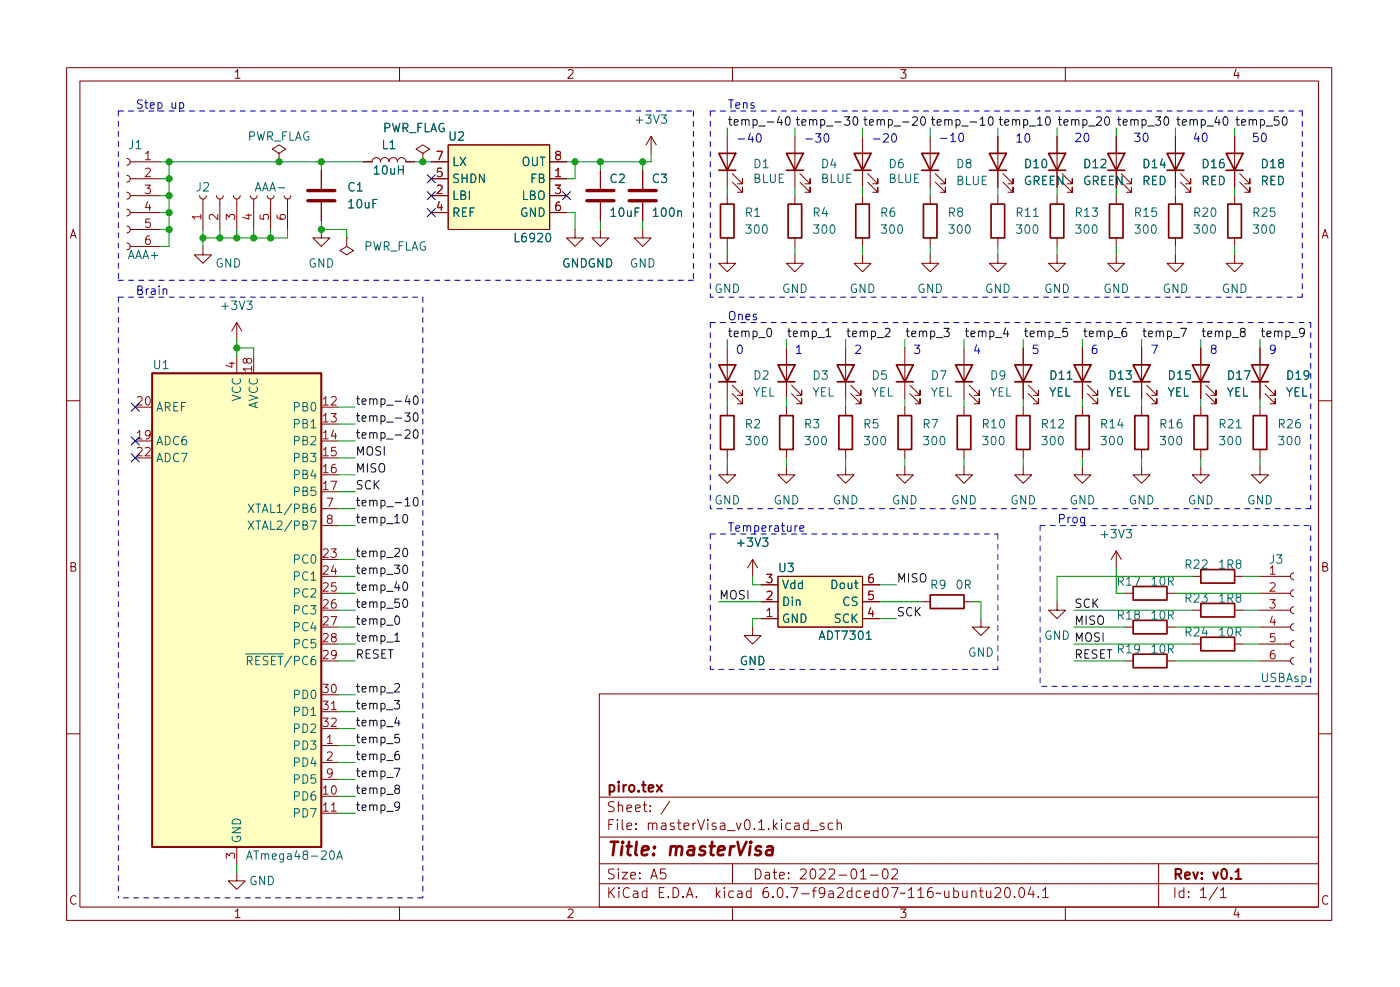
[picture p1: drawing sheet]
<svg xmlns="http://www.w3.org/2000/svg" width="210mm" height="148mm" viewBox="0 0 210 148" stroke-linecap="round" stroke-linejoin="round" font-family="sans-serif">
<g fill="none" stroke="#840000" stroke-width=".15">
<path d="M10 10.2h190v128h-190zM12 12.2h186v124h-186zM60 10.2v2M110 10.2v2M160 10.2v2M19.1 36.5a.51 .51 0 0 1 .5 .5 .51 .51 0 0 1-.5 .5M19.1 33.9a.51 .51 0 0 1 .5 .6 .51 .51 0 0 1-.5 .5M19.1 31.4a.51 .51 0 0 1 .5 .5 .51 .51 0 0 1-.5 .5M19.1 28.9a.51 .51 0 0 1 .5 .5 .51 .51 0 0 1-.5 .5M19.1 26.3a.51 .51 0 0 1 .5 .5 .51 .51 0 0 1-.5 .5M19.1 23.8a.51 .51 0 0 1 .5 .5 .51 .51 0 0 1-.5 .5M19.6 26.8h4.5"/>
<path d="M19.6 29.4h4.5M19.6 31.9h4.5M19.6 24.3h4.5M19.6 37h4.5M19.6 34.5h4.5M30 29.4a.51 .51 0 0 0 .5 .5 .51 .51 0 0 0 .5-.5M30.5 37v1.3h1.2l-1.2 1.2-1.3-1.2h1.3M30.5 29.9v4.6M32.5 29.4a.51 .51 0 0 0 .5 .5 .51 .51 0 0 0 .5-.5M33 29.9v4.6M35.1 29.4a.51 .51 0 0 0 .5 .5 .51 .51 0 0 0 .5-.5M35.6 29.9v4.6"/>
<path d="M37.6 29.4a.51 .51 0 0 0 .5 .5 .51 .51 0 0 0 .5-.5M38.1 29.9v4.6M40.1 29.4a.51 .51 0 0 0 .5 .5 .51 .51 0 0 0 .5-.5M40.6 29.9v4.6M41.9 23l1-.6-1-.6-1 .6 1 .6v1.3M41.9 24.3h.1M42.7 29.4a.51 .51 0 0 0 .5 .5 .51 .51 0 0 0 .5-.5M43.2 29.9v4.6M48.3 34.5v1.2h1.2l-1.2 1.3-1.3-1.3h1.3M48.3 25.6v2.8M48.3 30.4v2.8M52.1 35.7v1.3l1 .6-1 .7-1-.7 1-.6"/>
<path d="M52.1 35.7h.1M54.6 24.3h1.3a.64 .64 0 0 1 .6-.6 .64 .64 0 0 1 .6 .6 .64 .64 0 0 1 .7-.6 .64 .64 0 0 1 .6 .6 .64 .64 0 0 1 .7-.6 .64 .64 0 0 1 .6 .6 .64 .64 0 0 1 .6-.6 .64 .64 0 0 1 .7 .6h1.2M63.5 23l1-.6-1-.6-1 .6 1 .6v1.3M63.5 24.3h.1M64.8 26.8h2.5M64.8 29.4h2.5M64.8 31.9h2.5M64.8 24.3h2.5M67.3 21.8h15.2v12.7h-15.2zM82.5 26.8h2.6M82.5 29.4h2.6M82.5 31.9h2.6"/>
<path d="M82.5 24.3h2.6M86.4 34.5v1.2h1.2l-1.2 1.3-1.3-1.3h1.3M90.2 34.5v1.2h1.2l-1.2 1.3-1.3-1.3h1.3M90.2 25.6v2.8M90.2 30.4v2.8M96.5 34.5v1.2h1.3l-1.3 1.3-1.3-1.3h1.3M96.5 25.6v2.8M96.5 30.4v2.8M97.8 20.5l-.8 1.3M97.8 20.5v2.5M97.8 20.5l.8 1.3M109.2 38.3v1.2h1.3l-1.3 1.3-1.3-1.3h1.3"/>
<path d="M109.2 20.5v7.6M109.2 29.4v1.2M109.2 35.7v1.3M110 27.3l1.5 1.6v-.8v.8h-.8M110 26.1l1.5 1.5v-.8v.8h-.8M119.4 38.3v1.2h1.2l-1.2 1.3-1.3-1.3h1.3M119.4 20.5v7.6M119.4 29.4v1.2M119.4 35.7v1.3M120.1 27.3l1.6 1.6v-.8v.8h-.8M120.1 26.1l1.6 1.5v-.8v.8h-.8M129.5 38.3v1.2h1.3l-1.3 1.3-1.2-1.3h1.2"/>
<path d="M129.5 20.5v7.6M129.5 29.4v1.2M129.5 35.7v1.3M130.3 27.3l1.5 1.6v-.8v.8h-.7M130.3 26.1l1.5 1.5v-.8v.8h-.7M139.7 38.3v1.2h1.3l-1.3 1.3-1.3-1.3h1.3M139.7 20.5v7.6M139.7 29.4v1.2M139.7 35.7v1.3M140.5 27.3l1.5 1.6v-.8v.8h-.8M140.5 26.1l1.5 1.5v-.8v.8h-.8M149.9 38.3v1.2h1.2l-1.2 1.3-1.3-1.3h1.3"/>
<path d="M149.9 20.5v7.6M149.9 29.4v1.2M149.9 35.7v1.3M150.6 27.3l1.5 1.6v-.8v.8h-.7M150.6 26.1l1.5 1.5v-.8v.8h-.7M158.7 38.3v1.2h1.3l-1.3 1.3-1.2-1.3h1.2M158.7 20.5v7.6M158.7 29.4v1.2M158.7 35.7v1.3M159.5 27.3l1.5 1.6v-.8v.8h-.7M159.5 26.1l1.5 1.5v-.8v.8h-.7M167.6 38.3v1.2h1.3l-1.3 1.3-1.2-1.3h1.2"/>
<path d="M167.6 20.5v7.6M167.6 29.4v1.2M167.6 35.7v1.3M168.4 27.3l1.5 1.6v-.8v.8h-.7M168.4 26.1l1.5 1.5v-.8v.8h-.7M176.5 38.3v1.2h1.3l-1.3 1.3-1.2-1.3h1.2M176.5 20.5v7.6M176.5 29.4v1.2M176.5 35.7v1.3M177.3 27.3l1.5 1.6v-.8v.8h-.7M177.3 26.1l1.5 1.5v-.8v.8h-.7M185.4 38.3v1.2h1.3l-1.3 1.3-1.3-1.3h1.3"/>
<path d="M185.4 20.5v7.6M185.4 29.4v1.2M185.4 35.7v1.3M186.2 27.3l1.5 1.6v-.8v.8h-.8M186.2 26.1l1.5 1.5v-.8v.8h-.8M35.6 48.4v2.6M35.6 53.5v2.5M35.6 48.4l-.8 1.3M35.6 48.4l.7 1.3M109.2 52.2v7.7M110 59.1l1.5 1.5v-.7v.7h-.8M110 57.8l1.5 1.5v-.7v.7h-.8"/>
<path d="M118.1 52.2v7.7M118.9 59.1l1.5 1.5v-.7v.7h-.8M118.9 57.8l1.5 1.5v-.7v.7h-.8M127 52.2v7.7M127.8 59.1l1.5 1.5v-.7v.7h-.8M127.8 57.8l1.5 1.5v-.7v.7h-.8M135.9 52.2v7.7M136.7 59.1l1.5 1.5v-.7v.7h-.8M136.7 57.8l1.5 1.5v-.7v.7h-.8M144.8 52.2v7.7M145.5 59.1l1.6 1.5v-.7v.7h-.8M145.5 57.8l1.6 1.5v-.7v.7h-.8"/>
<path d="M153.7 52.2v7.7M154.4 59.1l1.6 1.5v-.7v.7h-.8M154.4 57.8l1.6 1.5v-.7v.7h-.8M162.6 52.2v7.7M163.3 59.1l1.5 1.5v-.7v.7h-.7M163.3 57.8l1.5 1.5v-.7v.7h-.7M171.4 52.2v7.7M172.2 59.1l1.5 1.5v-.7v.7h-.7M172.2 57.8l1.5 1.5v-.7v.7h-.7M180.3 52.2v7.7M181.1 59.1l1.5 1.5v-.7v.7h-.7M181.1 57.8l1.5 1.5v-.7v.7h-.7"/>
<path d="M189.2 52.2v7.7M190 59.1l1.5 1.5v-.7v.7h-.7M190 57.8l1.5 1.5v-.7v.7h-.7M10 60.2h2M48.3 76.4h2.5M48.3 78.9h2.5M109.2 70v1.3h1.3l-1.3 1.3-1.3-1.3h1.3M109.2 61.1v1.3M109.2 67.5v1.2M118.1 70v1.3h1.3l-1.3 1.3-1.3-1.3h1.3M118.1 61.1v1.3M118.1 67.5v1.2"/>
<path d="M127 70v1.3h1.3l-1.3 1.3-1.3-1.3h1.3M127 61.1v1.3M127 67.5v1.2M135.9 70v1.3h1.3l-1.3 1.3-1.3-1.3h1.3M135.9 61.1v1.3M135.9 67.5v1.2M144.8 70v1.3h1.2l-1.2 1.3-1.3-1.3h1.3M144.8 61.1v1.3M144.8 67.5v1.2M153.7 70v1.3h1.2l-1.2 1.3-1.3-1.3h1.3M153.7 61.1v1.3M153.7 67.5v1.2"/>
<path d="M162.6 70v1.3h1.2l-1.2 1.3-1.3-1.3h1.3M162.6 61.1v1.3M162.6 67.5v1.2M171.4 70v1.3h1.3l-1.3 1.3-1.2-1.3h1.2M171.4 61.1v1.3M171.4 67.5v1.2M180.3 70v1.3h1.3l-1.3 1.3-1.2-1.3h1.2M180.3 61.1v1.3M180.3 67.5v1.2M189.2 70v1.3h1.3l-1.3 1.3-1.2-1.3h1.2M189.2 61.1v1.3M189.2 67.5v1.2"/>
<path d="M198 60.2h2M113 94.1v1.3h1.3l-1.3 1.3-1.2-1.3h1.2M113 84l-.7 1.3M113 84v2.5M113 84l.8 1.3M114.3 92.9h2.5M114.3 90.3h2.5M114.3 87.8h2.5M116.8 86.5h12.7v7.6h-12.7zM129.5 92.9h2.6M129.5 90.3h2.6M129.5 87.8h2.6"/>
<path d="M138.4 90.3h1.3M144.8 90.3h1.2M147.3 92.9v1.2h1.3l-1.3 1.3-1.3-1.3h1.3M158.7 90.3v1.3h1.3l-1.3 1.3-1.2-1.3h1.2M167.6 82.7v2.6M167.6 82.7l-.7 1.3M167.6 82.7l.8 1.3M168.9 99.2h1.3M168.9 94.1h1.3M168.9 89.1h1.3M175.3 99.2h1.2M175.3 94.1h1.2"/>
<path d="M175.3 89.1h1.2M179.1 96.7h1.2M179.1 86.5h1.2M179.1 91.6h1.2M185.4 96.7h1.3M185.4 86.5h1.3M185.4 91.6h1.3M189.2 96.7h4.6M189.2 86.5h4.6M189.2 99.2h4.6M189.2 94.1h4.6M189.2 91.6h4.6"/>
<path d="M189.2 89.1h4.6M194.3 98.7a.51 .51 0 0 0-.5 .5 .51 .51 0 0 0 .5 .5M194.3 96.2a.51 .51 0 0 0-.5 .5 .51 .51 0 0 0 .5 .5M194.3 93.6a.51 .51 0 0 0-.5 .5 .51 .51 0 0 0 .5 .5M194.3 91.1a.51 .51 0 0 0-.5 .5 .51 .51 0 0 0 .5 .5M194.3 88.6a.51 .51 0 0 0-.5 .5 .51 .51 0 0 0 .5 .5M194.3 86a.51 .51 0 0 0-.5 .5 .51 .51 0 0 0 .5 .5M10 110.2h2M48.3 111.9h2.5M48.3 114.5h2.5M48.3 106.8h2.5M48.3 117h2.5"/>
<path d="M90 104.2h108v32h-108zM90 119.7h108M198 110.2h2M35.6 131v1.2h1.2l-1.2 1.3-1.3-1.3h1.3M35.6 127.2v2.5M48.3 122.1h2.5M60 136.2v2M90 132.7h108M90 129.7h108M90 125.7h108M99.9 130.4h-.7v.8l.2-.2 .5 .1 .1 .2-.1 .5-.2 .1h-.3l-.2-.1M100.6 120.3l-1.3 1.9"/>
<path d="M110 136.2v2M110 129.7v3M121.7 124.7h1.2M123.7 123.6l-.3-.1-.2 .3v.2l.5 .1v.4h-.5M125.1 123.6l-.4-.1-.3 .3v.5l.1 .2h.6M125.7 123.7a.37 .37 0 0 1 .7 .1v.7M125.7 123v1.5M129.2 131.9h.9M130.7 131.4h1.2M132.7 130.5l.3-.1a.94 .94 0 0 1 0 1.5h-.1a1 1 0 0 1-.2-1.4zM133.9 130.6l.3-.2 .5 .1a.41 .41 0 0 1 0 .6l-.8 .8h.9M145.9 133.9a.37 .37 0 0 1 .7 .1v.7"/>
<path d="M145.9 133.7v1M147.1 133.7h.6M147.3 133.2v1.3l.1 .2h.3M148.2 133.7v1a.41 .41 0 0 0 .6-.1M148.8 133.7v1M149.4 133.4l.3-.2 .5 .1a.41 .41 0 0 1 0 .6l-.8 .8h.9M151.1 133.3l.3-.1a.94 .94 0 0 1 0 1.5h-.2a1 1 0 0 1-.1-1.4zM152.4 134.6v.1M153.2 133.3l.3-.1a.94 .94 0 0 1 0 1.5h-.1a1 1 0 0 1-.2-1.4zM154.8 133.2l-.4 1h1M155.2 133.7v1M155.9 134.6v.1"/>
<path d="M156.6 133.7l.4-.5v1.5M156.6 134.7h.8M160 136.2v2M174 129.7v6.5M182.9 133.2l-1.3 1.9M183.3 133.7l.4-.5v1.5M183.3 134.7h.9"/>
</g>
<path d="M98.6 117.8l.8 1M99.4 117.8l-.8 1M185.6 130.9l.4-.5v1.5M185.6 131.9h.8" fill="none" stroke="#840000" stroke-width=".3"/>
<path d="M115.2 127.1l.2-.1 .6 .1 .1 .2-.2 1.1M116.1 127.5l-.7 .1a.4 .4 0 0 0-.4 .4 .4 .4 0 0 0 .3 .4l.7-.1" fill="none" stroke="#840000" stroke-width=".4"/>
<g fill="none" stroke="#840000" stroke-width=".25">
<path d="M107.9 23h2.6l-1.3 2.6zM107.9 25.6h2.6M108.2 30.6h2v5.1h-2zM118.1 23h2.5l-1.2 2.6zM118.1 25.6h2.5M118.4 30.6h2v5.1h-2zM128.3 23h2.5l-1.3 2.6zM128.3 25.6h2.5M128.5 30.6h2.1v5.1h-2.1zM138.4 23h2.6l-1.3 2.6zM138.4 25.6h2.6M138.7 30.6h2v5.1h-2z"/>
<path d="M148.6 23h2.5l-1.2 2.6zM148.6 25.6h2.5M148.8 30.6h2.1v5.1h-2.1zM157.5 23h2.5l-1.3 2.6zM157.5 25.6h2.5M157.7 30.6h2.1v5.1h-2.1zM166.4 23h2.5l-1.3 2.6zM166.4 25.6h2.5M166.6 30.6h2.1v5.1h-2.1zM175.3 23h2.5l-1.3 2.6zM175.3 25.6h2.5M175.5 30.6h2v5.1h-2z"/>
<path d="M184.1 23h2.6l-1.3 2.6zM184.1 25.6h2.6M184.4 30.6h2v5.1h-2zM22.9 56h25.4v71.2h-25.4zM107.9 54.8h2.6l-1.3 2.5zM107.9 57.3h2.6M116.8 54.8h2.6l-1.3 2.5zM116.8 57.3h2.6M125.7 54.8h2.6l-1.3 2.5zM125.7 57.3h2.6M134.6 54.8h2.6l-1.3 2.5zM134.6 57.3h2.6"/>
<path d="M143.5 54.8h2.5l-1.2 2.5zM143.5 57.3h2.5M152.4 54.8h2.5l-1.2 2.5zM152.4 57.3h2.5M161.3 54.8h2.5l-1.2 2.5zM161.3 57.3h2.5M170.2 54.8h2.5l-1.3 2.5zM170.2 57.3h2.5M179.1 54.8h2.5l-1.3 2.5zM179.1 57.3h2.5M188 54.8h2.5l-1.3 2.5zM188 57.3h2.5"/>
<path d="M108.2 62.4h2v5.1h-2zM117.1 62.4h2v5.1h-2zM126 62.4h2v5.1h-2zM134.9 62.4h2v5.1h-2zM143.8 62.4h2v5.1h-2zM152.7 62.4h2v5.1h-2zM161.5 62.4h2.1v5.1h-2.1zM170.4 62.4h2.1v5.1h-2.1zM179.3 62.4h2.1v5.1h-2.1zM188.2 62.4h2v5.1h-2zM139.7 89.3h5.1v2h-5.1zM170.2 98.2h5.1v2h-5.1z"/>
<path d="M170.2 88h5.1v2.1h-5.1zM170.2 93.1h5.1v2.1h-5.1zM180.3 95.7h5.1v2h-5.1zM180.3 85.5h5.1v2h-5.1zM180.3 90.6h5.1v2h-5.1z"/>
</g>
<g fill="#ffffc2" stroke="#ffffc2" stroke-width=".15">
<path d="M116.8 86.5h12.7v7.6h-12.7z"/>
<path d="M67.3 21.8h15.2v12.7h-15.2z"/>
<path d="M22.9 56h25.4v71.2h-25.4z"/>
</g>
<path d="M46.2 30.1h4.1M46.2 28.6h4.1M88.1 30.1h4.1M88.1 28.6h4.1M94.5 30.1h4.1M94.5 28.6h4.1" fill="none" stroke="#840000" stroke-width=".51"/>
<path d="M37.3 75.7l.8 1.2M37.3 78.2l.8 1.3M38.1 75.7l-.8 1.2M38.1 78.2l-.8 1.3M37 129l.5-1.3 .4 1.3M37.2 128.6h.6M50.6 129l.4-1.3 .4 1.3M50.7 128.6h.6" fill="none" stroke="#006464" stroke-width=".15"/>
<g fill="none" stroke="#0f0f0f" stroke-width=".15">
<path d="M117 17.5l-.3 .9h.8M117.3 18v.8M118.1 17.6l.1-.1a.68 .68 0 0 1 .5 .7 .68 .68 0 0 1-.5 .6 .84 .84 0 0 1-.1-1.2zM126.8 17.5h.8l-.4 .5 .4 .1v.6l-.2 .1h-.4l-.2-.1M128.2 17.7l.2-.2a.68 .68 0 0 1 .4 .7 .68 .68 0 0 1-.4 .6l-.2-.1-.1-.4zM137.1 17.7l.4-.2 .2 .2 .1 .2-.8 .9h.8M138.4 17.7l.2-.2a.68 .68 0 0 1 .4 .7 .68 .68 0 0 1-.4 .6l-.2-.1-.1-.4zM147.2 18.8h.7M148.5 17.7l.2-.2a.68 .68 0 0 1 .5 .7 .68 .68 0 0 1-.5 .6l-.2-.1-.1-.4zM157.2 17.6l.1-.1a.69 .69 0 0 1 .5 .6 .69 .69 0 0 1-.2 .6l-.2 .1a.69 .69 0 0 1-.5-.5 .69 .69 0 0 1 .3-.7zM166 17.7l.2-.2a.69 .69 0 0 1 .5 .6 .69 .69 0 0 1-.3 .6l-.1 .1a.69 .69 0 0 1-.3-1.1zM174.9 17.7l.2-.2a.69 .69 0 0 1 .5 .6 .69 .69 0 0 1-.3 .6l-.1 .1a.69 .69 0 0 1-.3-1.1z"/>
<path d="M183.8 17.7l.2-.2a.69 .69 0 0 1 .5 .6 .69 .69 0 0 1-.3 .6l-.1 .1a.69 .69 0 0 1-.3-1.1zM192.7 17.7l.2-.2a.69 .69 0 0 1 .5 .6 .69 .69 0 0 1-.3 .6l-.1 .1a.69 .69 0 0 1-.3-1.1zM61.2 59.4l-.3 .9h.7M61.5 59.9v.8M62.2 59.5l.2-.1a.68 .68 0 0 1 .4 .7 .68 .68 0 0 1-.4 .6 .84 .84 0 0 1-.2-1.2zM115.3 49.3h.2a.69 .69 0 0 1 .5 .5 .69 .69 0 0 1-.3 .7l-.1 .1a.69 .69 0 0 1-.5-.6 .69 .69 0 0 1 .2-.7zM124.1 49.6l.3-.3v1.3M124.1 50.6h.7M132.9 49.4l.5-.1 .2 .1 .1 .2-.8 1h.8M141.8 49.3h.8l-.5 .5 .4 .1v.5l-.2 .2h-.3l-.2-.2M151 49.2l-.3 .9h.8M151.3 49.7v.9"/>
<path d="M160.3 49.3h-.6l-.1 .6 .2-.1h.4l.1 .2v.4l-.2 .2-.5-.2M169.1 49.3a.5 .5 0 0 0-.6 .5v.5l.1 .2 .4 .1 .2-.2v-.4l-.1-.2h-.4l-.2 .2M177.3 49.3h.9l-.6 1.3M186.5 49.8l-.2-.2v-.2l.2-.1h.4l.1 .2-.1 .2-.5 .2-.1 .2v.2l.2 .3h.3l.2-.3v-.2l-.2-.3M195.9 49.8l-.2 .3h-.3l-.2-.3 .1-.5h.4l.1 .1a.84 .84 0 0 1-.3 1.2h-.2M60.7 77.3l.1-.1a.69 .69 0 0 1 .5 .6 .69 .69 0 0 1-.3 .6l-.1 .1a.69 .69 0 0 1-.5-.5 .69 .69 0 0 1 .3-.7zM60.8 62h.8l-.4 .5 .3 .1v.5l-.2 .2h-.3l-.2-.2M60.9 64.6l.4-.1 .2 .1 .1 .3-.8 .9h.8M60.9 76h.7M62.2 74.7h.2a.68 .68 0 0 1 .4 .6 .68 .68 0 0 1-.4 .7 .84 .84 0 0 1-.2-1.3zM62.2 64.6l.2-.1a.68 .68 0 0 1 .4 .7 .68 .68 0 0 1-.4 .6 .84 .84 0 0 1-.2-1.2zM62.2 62h.2a.68 .68 0 0 1 .4 .6 .68 .68 0 0 1-.4 .7 .84 .84 0 0 1-.2-1.3z"/>
<path d="M59.3 95.4l.3-.4v1.3M59.3 96.3h.7M59.4 92.6l.2-.1a.69 .69 0 0 1 .5 .5 .69 .69 0 0 1-.3 .7h-.1a.69 .69 0 0 1-.3-1.1zM60.7 87.4h.1a.69 .69 0 0 1 .5 .5 .69 .69 0 0 1-.3 .7l-.1 .1a.69 .69 0 0 1-.5-.6 .69 .69 0 0 1 .3-.7zM60.7 82.4l.1-.1a.69 .69 0 0 1 .5 .5 .69 .69 0 0 1-.3 .7l-.1 .1a.69 .69 0 0 1-.5-.6 .69 .69 0 0 1 .3-.6zM60.7 84.9l.1-.1a.69 .69 0 0 1 .5 .6 .69 .69 0 0 1-.3 .7h-.1a.69 .69 0 0 1-.5-.5 .69 .69 0 0 1 .3-.7zM60.7 90l.1-.1a.69 .69 0 0 1 .5 .6 .69 .69 0 0 1-.3 .6l-.1 .1a.69 .69 0 0 1-.5-.5 .69 .69 0 0 1 .3-.7zM59.2 105.2h.8l-.4 .4 .3 .2v.5l-.1 .1h-.4l-.2-.1M59.2 115.3h.9l-.6 1.3M59.3 102.7l.5-.1 .1 .1 .1 .3-.8 .9h.8M59.5 118.4l-.2-.2v-.2l.2-.1h.4l.1 .2-.1 .2-.5 .2-.1 .1v.3l.2 .2h.3l.2-.2-.1-.4-.1-.1M59.6 107.6l-.3 .9h.8"/>
<path d="M59.9 112.8a.5 .5 0 0 0-.6 .5v.5l.1 .2 .4 .1 .1-.2 .1-.4-.1-.2h-.4l-.2 .2M59.9 108.1v.9M59.9 110.2h-.6v.6l.2-.1 .4 .1 .1 .2-.1 .4-.1 .1-.5-.1M60 120.9l-.2 .3h-.3l-.2-.3 .1-.4 .4-.1 .1 .1a.84 .84 0 0 1-.3 1.2h-.2"/>
</g>
<path d="M27 15.5l.4-.1 .2 .3v.3l-.1 .2h-.5M27 15.4v1.3M113.8 20.1h.1a.68 .68 0 0 1 .4 .6 .68 .68 0 0 1-.4 .6 .84 .84 0 0 1-.1-1.2zM123.9 20.1h.2a.68 .68 0 0 1 .4 .6 .68 .68 0 0 1-.4 .6 .84 .84 0 0 1-.2-1.2zM134.1 20.1h.1a.68 .68 0 0 1 .5 .6 .68 .68 0 0 1-.5 .6 .84 .84 0 0 1-.1-1.2zM144.2 20.1l.1-.1a.69 .69 0 0 1 .5 .5 .69 .69 0 0 1-.3 .7l-.1 .1a.69 .69 0 0 1-.5-.6 .69 .69 0 0 1 .3-.6zM24.5 43.5l.2-.1h.3l.1 .8M120.1 79.3l.6-.1v-.2l-.4-.1-.2 .2 .1 .6h.5" fill="none" stroke="#0000c2" stroke-width=".15"/>
<g fill="none" stroke="#0000c2" stroke-width=".15" stroke-dasharray=".8 .8">
<path d="M17.8 16.7h15.2M17.8 16.7v25.4M33 16.7h71.1M104.1 16.7v25.4M106.7 16.7v27.9M106.7 16.7h88.9M195.6 16.7v27.9M17.8 44.6h45.7M17.8 42.1h15.2M17.8 44.6v90.2M63.5 44.6v90.2M104.1 42.1h-71.1"/>
<path d="M106.7 48.4v28M106.7 48.4h90.1M195.6 44.6h-88.9M196.8 48.4v28M156.2 78.9h40.6M156.2 78.9v24.1M196.8 78.9v24.1M196.8 76.4h-90.1M106.7 80.2h43.2M106.7 80.2v20.3M149.9 80.2v20.3M149.9 100.5h-43.2"/>
<path d="M196.8 103h-40.6M63.5 134.8h-45.7"/>
</g>
<g fill="none" stroke="#009600" stroke-width=".15">
<path d="M109.2 19.2v1.3M119.4 19.2v1.3M129.5 19.2v1.3M139.7 19.2v1.3M149.9 19.2v1.3M158.7 19.2v1.3M167.6 19.2v1.3M176.5 19.2v1.3M185.4 19.2v1.3M24.1 24.3h30.5M24.1 31.9h1.3M24.1 26.8h1.3"/>
<path d="M24.1 34.5h1.3M24.1 29.4h1.3M25.4 24.3v12.7h-1.3M30.5 34.5v2.5M33 34.5v1.2M35.6 34.5v1.2M38.1 34.5v1.2M40.6 34.5v1.2M43.2 34.5v1.2h-12.7M48.3 33.2v1.3h3.8v1.2M48.3 24.3v1.3M62.2 24.3h2.6"/>
<path d="M85.1 31.9h1.3v2.6M86.4 24.3v2.5h-1.3M90.2 24.3v1.3M90.2 33.2v1.3M96.5 24.3v1.3M96.5 33.2v1.3M97.8 23v1.3h-12.7M109.2 28.1v1.3M109.2 37v1.3M119.4 28.1v1.3M119.4 37v1.3M129.5 28.1v1.3"/>
<path d="M129.5 37v1.3M139.7 28.1v1.3M139.7 37v1.3M149.9 28.1v1.3M149.9 37v1.3M158.7 28.1v1.3M158.7 37v1.3M167.6 28.1v1.3M167.6 37v1.3M176.5 28.1v1.3M176.5 37v1.3M185.4 28.1v1.3"/>
<path d="M185.4 37v1.3M35.6 51v2.5M35.6 52.2h2.5v1.3M109.2 51v1.2M109.2 59.9v1.2M118.1 51v1.2M118.1 59.9v1.2M127 51v1.2M127 59.9v1.2M135.9 51v1.2M135.9 59.9v1.2M144.8 51v1.2"/>
<path d="M144.8 59.9v1.2M153.7 51v1.2M153.7 59.9v1.2M162.6 51v1.2M162.6 59.9v1.2M171.4 51v1.2M171.4 59.9v1.2M180.3 51v1.2M180.3 59.9v1.2M189.2 51v1.2M189.2 59.9v1.2M50.8 61.1h2.5"/>
<path d="M50.8 68.7h2.5M50.8 63.7h2.5M50.8 66.2h2.5M50.8 71.3h2.5M50.8 73.8h2.5M50.8 78.9h2.5M50.8 76.4h2.5M109.2 68.7v1.3M118.1 68.7v1.3M127 68.7v1.3M135.9 68.7v1.3M144.8 68.7v1.3"/>
<path d="M153.7 68.7v1.3M162.6 68.7v1.3M171.4 68.7v1.3M180.3 68.7v1.3M189.2 68.7v1.3M50.8 99.2h2.5M50.8 94.1h2.5M50.8 96.7h2.5M50.8 91.6h2.5M50.8 89.1h2.5M50.8 84h2.5M50.8 86.5h2.5"/>
<path d="M107.9 90.3h6.4M113 86.5v1.3h1.3M114.3 92.9h-1.3v1.2M132.1 90.3h6.3M132.1 92.9h2.5M132.1 87.8h2.5M146 90.3h1.3v2.6M161.3 99.2h7.6M161.3 94.1h7.6M161.3 96.7h17.8M161.3 91.6h17.8M167.6 85.3v3.8h1.3"/>
<path d="M176.5 99.2h12.7M176.5 94.1h12.7M176.5 89.1h12.7M179.1 86.5h-20.4v3.8M186.7 96.7h2.5M186.7 91.6h2.5M186.7 86.5h2.5M50.8 104.3h2.5M50.8 111.9h2.5M50.8 106.8h2.5M50.8 109.4h2.5M50.8 114.5h2.5"/>
<path d="M50.8 119.5h2.5M50.8 117h2.5M35.6 129.7v1.3M50.8 122.1h2.5"/>
</g>
<g fill="none" stroke="#000084" stroke-width=".15">
<path d="M64.2 31.3l1.2 1.2M64.2 26.2l1.2 1.2M64.2 28.8l1.2 1.2M65.4 31.3l-1.2 1.2M65.4 26.2l-1.2 1.2M65.4 28.8l-1.2 1.2M84.5 28.8l1.2 1.2M85.7 28.8l-1.2 1.2M19.7 65.6l1.2 1.2M19.7 60.5l1.2 1.2M19.7 68.1l1.2 1.3M20.9 65.6l-1.2 1.2"/>
<path d="M20.9 60.5l-1.2 1.2M20.9 68.1l-1.2 1.3"/>
</g>
<g fill="#009600" stroke="#009600" stroke-width=".15">
<circle cx="96.5" cy="24.3" r=".46"/>
<circle cx="86.4" cy="24.3" r=".46"/>
<circle cx="90.2" cy="24.3" r=".46"/>
<circle cx="48.3" cy="24.3" r=".46"/>
<circle cx="63.5" cy="24.3" r=".46"/>
<circle cx="48.3" cy="34.5" r=".46"/>
<circle cx="41.9" cy="24.3" r=".46"/>
<circle cx="35.6" cy="35.7" r=".46"/>
<circle cx="40.6" cy="35.7" r=".46"/>
<circle cx="38.1" cy="35.7" r=".46"/>
<circle cx="35.6" cy="52.2" r=".46"/>
<circle cx="33" cy="35.7" r=".46"/>
<circle cx="25.4" cy="26.8" r=".46"/>
<circle cx="25.4" cy="24.3" r=".46"/>
<circle cx="25.4" cy="29.4" r=".46"/>
<circle cx="25.4" cy="34.5" r=".46"/>
<circle cx="25.4" cy="31.9" r=".46"/>
<circle cx="30.5" cy="35.7" r=".46"/>
</g>
<text font-size="2.8" fill="#840000" x="91" y="128.5">Title: masterVisa</text>
<g font-size="2.1" fill="#840000">
<text x="91" y="118.9">piro.tex</text>
<text x="91" y="124.6">File: masterVisa_v0.1.kicad_sch</text>
<text x="91" y="121.9">Sheet: /</text>
<text x="91" y="134.8">KiCad E.D.A. kicad 6.0.7-f9a2dced07~116~ubuntu20.04.1</text>
<text x="91" y="132">Size: A5</text>
<text x="113" y="132">Date: 2022-01-02</text>
<text x="176" y="132">Rev: v0.1</text>
<text x="176" y="134.8">Id: 1/1</text>
</g>
<g font-size="1.8" fill="#840000">
<text x="35" y="11.8">1</text>
<text x="85" y="11.8">2</text>
<text x="135" y="11.8">3</text>
<text x="185" y="11.8">4</text>
<text x="10.3" y="35.8">A</text>
<text x="198.4" y="35.8">A</text>
<text x="10.3" y="85.8">B</text>
<text x="198.4" y="85.8">B</text>
<text x="10.3" y="135.8">C</text>
<text x="35" y="137.8">1</text>
<text x="85" y="137.8">2</text>
<text x="135" y="137.8">3</text>
<text x="185" y="137.8">4</text>
<text x="198.4" y="135.8">C</text>
</g>
<g font-size="1.8" fill="#0000c2">
<text x="20.3" y="16.3">Step up</text>
<text x="109.2" y="16.3">Tens</text>
<text x="110.5" y="21.4">-40</text>
<text x="120.6" y="21.4">-30</text>
<text x="130.8" y="21.4">-20</text>
<text x="140.9" y="21.3">-10</text>
<text x="152.4" y="21.4">10</text>
<text x="161.3" y="21.3">20</text>
<text x="170.2" y="21.3">30</text>
<text x="179" y="21.3">40</text>
<text x="187.9" y="21.3">50</text>
<text x="20.3" y="44.3">Brain</text>
<text x="109.2" y="48.1">Ones</text>
<text x="110.4" y="53.1">0</text>
<text x="119.3" y="53.1">1</text>
<text x="128.2" y="53.1">2</text>
<text x="137.1" y="53.1">3</text>
<text x="146" y="53.2">4</text>
<text x="154.8" y="53.1">5</text>
<text x="163.7" y="53.1">6</text>
<text x="172.7" y="53.1">7</text>
<text x="181.6" y="53.1">8</text>
<text x="190.5" y="53.1">9</text>
<text x="109.2" y="79.8">Temperature</text>
<text x="158.7" y="78.6">Prog</text>
</g>
<g font-size="1.8" fill="#006464">
<text x="19.3" y="22.4">J1</text>
<text x="36.9" y="21.1">PWR_FLAG</text>
<text x="57.3" y="19.8">PWR_FLAG</text>
<text x="57.4" y="22.4">L1</text>
<text x="67.4" y="21.1">U2</text>
<text x="95.7" y="18.6">+3V3</text>
<text x="29.5" y="28.7">J2</text>
<text x="38.4" y="28.7">AAA-</text>
<text x="52.3" y="28.7">C1</text>
<text x="56.3" y="26.2">10uH</text>
<text x="67.8" y="27.5">SHDN</text>
<text x="67.8" y="24.9">LX</text>
<text x="78.3" y="24.9">OUT</text>
<text x="79.7" y="27.5">FB</text>
<text x="91.6" y="27.5">C2</text>
<text x="98" y="27.5">C3</text>
<text x="113.1" y="27.5">BLUE</text>
<text x="113.2" y="25.2">D1</text>
<text x="123.3" y="27.5">BLUE</text>
<text x="123.4" y="25.2">D4</text>
<text x="133.4" y="27.5">BLUE</text>
<text x="133.5" y="25.2">D6</text>
<text x="143.6" y="27.8">BLUE</text>
<text x="143.7" y="25.2">D8</text>
<text x="153.7" y="27.8">GREEN</text>
<text x="154" y="25.2">D10</text>
<text x="162.6" y="27.8">GREEN</text>
<text x="162.9" y="25.2">D12</text>
<text x="171.5" y="27.8">RED</text>
<text x="171.8" y="25.2">D14</text>
<text x="180.4" y="27.8">RED</text>
<text x="180.6" y="25.2">D16</text>
<text x="189.3" y="27.8">RED</text>
<text x="189.5" y="25.2">D18</text>
<text x="52.4" y="31.3">10uF</text>
<text x="67.8" y="30">LBI</text>
<text x="67.8" y="32.5">REF</text>
<text x="78.1" y="32.5">GND</text>
<text x="78.3" y="30">LBO</text>
<text x="91.8" y="32.5">10uF</text>
<text x="98.2" y="32.5">100n</text>
<text x="111.9" y="32.5">R1</text>
<text x="112.2" y="35.1">300</text>
<text x="122.1" y="32.5">R4</text>
<text x="122.3" y="35.1">300</text>
<text x="132.3" y="32.5">R6</text>
<text x="132.5" y="35.1">300</text>
<text x="142.4" y="32.5">R8</text>
<text x="142.7" y="35.1">300</text>
<text x="152.7" y="32.5">R11</text>
<text x="152.8" y="35.1">300</text>
<text x="161.6" y="32.5">R13</text>
<text x="161.7" y="35.1">300</text>
<text x="170.5" y="32.5">R15</text>
<text x="170.6" y="35.1">300</text>
<text x="179.4" y="32.5">R20</text>
<text x="179.5" y="35.1">300</text>
<text x="188.3" y="32.5">R25</text>
<text x="188.4" y="35.1">300</text>
<text x="19.2" y="38.9">AAA+</text>
<text x="32.3" y="40.2">GND</text>
<text x="46.3" y="40.2">GND</text>
<text x="54.4" y="37.6">PWR_FLAG</text>
<text x="77.5" y="36.4">L6920</text>
<text x="84.4" y="40.2">GNDGND</text>
<text x="94.6" y="40.2">GND</text>
<text x="33.5" y="46.5">+3V3</text>
<text x="107.3" y="44">GND</text>
<text x="117.4" y="44">GND</text>
<text x="127.6" y="44">GND</text>
<text x="137.7" y="44">GND</text>
<text x="147.9" y="44">GND</text>
<text x="156.8" y="44">GND</text>
<text x="165.7" y="44">GND</text>
<text x="174.6" y="44">GND</text>
<text x="183.5" y="44">GND</text>
<text x="23.1" y="55.4">U1</text>
<text x="113" y="59.5">YEL</text>
<text x="113.2" y="57">D2</text>
<text x="121.9" y="59.5">YEL</text>
<text x="122.1" y="57">D3</text>
<text x="130.8" y="59.5">YEL</text>
<text x="131" y="57">D5</text>
<text x="139.7" y="59.5">YEL</text>
<text x="139.9" y="57">D7</text>
<text x="148.6" y="59.5">YEL</text>
<text x="148.8" y="57">D9</text>
<text x="157.5" y="59.5">YEL</text>
<text x="157.8" y="57">D11</text>
<text x="166.4" y="59.5">YEL</text>
<text x="166.7" y="57">D13</text>
<text x="175.3" y="59.5">YEL</text>
<text x="175.6" y="57">D15</text>
<text x="184.1" y="59.5">YEL</text>
<text x="184.5" y="57">D17</text>
<text x="193" y="59.5">YEL</text>
<text x="193.3" y="57">D19</text>
<text x="23.4" y="61.8">AREF</text>
<text x="36.2" y="60.3" transform="rotate(-90 36.2 60.3)">VCC</text>
<text x="38.7" y="61.6" transform="rotate(-90 38.7 61.6)">AVCC</text>
<text x="44.3" y="61.8">PB0</text>
<text x="44.3" y="64.3">PB1</text>
<text x="111.9" y="64.3">R2</text>
<text x="120.8" y="64.3">R3</text>
<text x="129.7" y="64.3">R5</text>
<text x="138.6" y="64.3">R7</text>
<text x="147.6" y="64.3">R10</text>
<text x="156.5" y="64.3">R12</text>
<text x="165.4" y="64.3">R14</text>
<text x="174.3" y="64.3">R16</text>
<text x="183.2" y="64.3">R21</text>
<text x="192.1" y="64.3">R26</text>
<text x="23.4" y="66.8">ADC6</text>
<text x="23.4" y="69.4">ADC7</text>
<text x="44.3" y="66.8">PB2</text>
<text x="44.3" y="69.4">PB3</text>
<text x="44.3" y="71.9">PB4</text>
<text x="112.2" y="66.8">300</text>
<text x="121.1" y="66.8">300</text>
<text x="130" y="66.8">300</text>
<text x="138.8" y="66.8">300</text>
<text x="147.7" y="66.8">300</text>
<text x="156.6" y="66.8">300</text>
<text x="165.5" y="66.8">300</text>
<text x="174.4" y="66.8">300</text>
<text x="183.3" y="66.8">300</text>
<text x="192.2" y="66.8">300</text>
<text x="38.2" y="77">XTAL1/PB6</text>
<text x="44.3" y="74.5">PB5</text>
<text x="107.3" y="75.7">GND</text>
<text x="116.1" y="75.7">GND</text>
<text x="125" y="75.7">GND</text>
<text x="133.9" y="75.7">GND</text>
<text x="142.8" y="75.7">GND</text>
<text x="151.7" y="75.7">GND</text>
<text x="160.6" y="75.7">GND</text>
<text x="169.5" y="75.7">GND</text>
<text x="178.4" y="75.7">GND</text>
<text x="187.3" y="75.7">GND</text>
<text x="38.2" y="79.5">XTAL2/PB7</text>
<text x="110.9" y="82.1">+3V3</text>
<text x="165.6" y="80.8">+3V3</text>
<text x="44.3" y="84.6">PC0</text>
<text x="44.3" y="87.2">PC1</text>
<text x="44.3" y="89.7">PC2</text>
<text x="117" y="85.9">U3</text>
<text x="117.3" y="88.4">Vdd</text>
<text x="125" y="88.4">Dout</text>
<text x="139.8" y="88.4">R9</text>
<text x="143.6" y="88.4">0R</text>
<text x="167.9" y="87.9">R17</text>
<text x="173" y="87.9">10R</text>
<text x="178.1" y="85.4">R22</text>
<text x="183.1" y="85.4">1R8</text>
<text x="190.7" y="84.6">J3</text>
<text x="44.3" y="92.2">PC3</text>
<text x="44.3" y="94.8">PC4</text>
<text x="117.3" y="93.5">GND</text>
<text x="117.3" y="91">Din</text>
<text x="125.3" y="93.5">SCK</text>
<text x="126.6" y="91">CS</text>
<text x="167.9" y="93">R18</text>
<text x="173" y="93">10R</text>
<text x="178.1" y="95.5">R24</text>
<text x="178.1" y="90.5">R23</text>
<text x="183.1" y="95.5">10R</text>
<text x="183.1" y="90.5">1R8</text>
<text x="36.5" y="99.9">~{RESET}/PC6</text>
<text x="44.3" y="97.3">PC5</text>
<text x="111.1" y="99.9">GND</text>
<text x="123.2" y="96">ADT7301</text>
<text x="145.4" y="98.6">GND</text>
<text x="167.9" y="98.1">R19</text>
<text x="173" y="98.1">10R</text>
<text x="44.3" y="104.9">PD0</text>
<text x="44.3" y="107.5">PD1</text>
<text x="189.3" y="102.4">USBAsp</text>
<text x="44.3" y="112.6">PD3</text>
<text x="44.3" y="110">PD2</text>
<text x="44.3" y="115.1">PD4</text>
<text x="44.3" y="117.6">PD5</text>
<text x="44.3" y="120.2">PD6</text>
<text x="44.3" y="122.7">PD7</text>
<text x="36.2" y="126.7" transform="rotate(-90 36.2 126.7)">GND</text>
<text x="37.8" y="129.1">ATmega48-20A</text>
<text x="37.4" y="132.9">GND</text>
</g>
<g font-size="1.8" fill="#0f0f0f">
<text x="109.2" y="18.9">temp_-40</text>
<text x="119.4" y="18.9">temp_-30</text>
<text x="129.5" y="18.9">temp_-20</text>
<text x="139.7" y="18.9">temp_-10</text>
<text x="149.9" y="18.9">temp_10</text>
<text x="158.7" y="18.9">temp_20</text>
<text x="167.6" y="18.9">temp_30</text>
<text x="176.5" y="18.9">temp_40</text>
<text x="185.4" y="18.9">temp_50</text>
<text x="109.2" y="50.6">temp_0</text>
<text x="118.1" y="50.6">temp_1</text>
<text x="127" y="50.6">temp_2</text>
<text x="135.9" y="50.6">temp_3</text>
<text x="144.8" y="50.6">temp_4</text>
<text x="153.7" y="50.6">temp_5</text>
<text x="162.6" y="50.6">temp_6</text>
<text x="171.4" y="50.6">temp_7</text>
<text x="180.3" y="50.6">temp_8</text>
<text x="189.2" y="50.6">temp_9</text>
<text x="53.3" y="60.8">temp_-40</text>
<text x="53.3" y="65.9">temp_-20</text>
<text x="53.3" y="63.3">temp_-30</text>
<text x="53.3" y="70.9">MISO</text>
<text x="53.3" y="68.4">MOSI</text>
<text x="53.3" y="76">temp_-10</text>
<text x="53.3" y="73.5">SCK</text>
<text x="53.3" y="78.6">temp_10</text>
<text x="53.3" y="83.6">temp_20</text>
<text x="53.3" y="88.7">temp_40</text>
<text x="53.3" y="86.2">temp_30</text>
<text x="107.9" y="90">MOSI</text>
<text x="134.6" y="87.4">MISO</text>
<text x="53.3" y="93.8">temp_0</text>
<text x="53.3" y="91.3">temp_50</text>
<text x="134.6" y="92.5">SCK</text>
<text x="161.3" y="93.8">MISO</text>
<text x="161.3" y="91.3">SCK</text>
<text x="53.3" y="96.3">temp_1</text>
<text x="53.3" y="98.9">RESET</text>
<text x="156.8" y="96">GND MOSI</text>
<text x="161.3" y="98.9">RESET</text>
<text x="53.3" y="106.5">temp_3</text>
<text x="53.3" y="104">temp_2</text>
<text x="53.3" y="109">temp_4</text>
<text x="53.3" y="111.6">temp_5</text>
<text x="53.3" y="116.7">temp_7</text>
<text x="53.3" y="119.2">temp_8</text>
<text x="53.3" y="114.1">temp_6</text>
<text x="53.3" y="121.7">temp_9</text>
</g>
<g font-size="1.8" fill="#a90000">
<text x="21.7" y="24">1</text>
<text x="21.7" y="26.6">2</text>
<text x="21.7" y="29.1">3</text>
<text x="65.5" y="29.1">2</text>
<text x="65.5" y="26.6">5</text>
<text x="65.5" y="24">7</text>
<text x="83.3" y="26.6">1</text>
<text x="83.3" y="29.1">3</text>
<text x="83.3" y="24">8</text>
<text x="21.7" y="31.7">4</text>
<text x="21.7" y="34.2">5</text>
<text x="30.2" y="33" transform="rotate(-90 30.2 33)">1</text>
<text x="32.8" y="33" transform="rotate(-90 32.8 33)">2</text>
<text x="35.3" y="33" transform="rotate(-90 35.3 33)">3</text>
<text x="37.8" y="33" transform="rotate(-90 37.8 33)">4</text>
<text x="40.4" y="33" transform="rotate(-90 40.4 33)">5</text>
<text x="42.9" y="33" transform="rotate(-90 42.9 33)">6</text>
<text x="65.5" y="31.7">4</text>
<text x="83.3" y="31.7">6</text>
<text x="21.7" y="36.7">6</text>
<text x="35.3" y="55.3" transform="rotate(-90 35.3 55.3)">4</text>
<text x="37.8" y="55.8" transform="rotate(-90 37.8 55.8)">18</text>
<text x="20.6" y="65.9">19</text>
<text x="20.6" y="60.9">20</text>
<text x="48.5" y="60.9">12</text>
<text x="48.5" y="63.4">13</text>
<text x="48.5" y="65.9">14</text>
<text x="20.6" y="68.5">22</text>
<text x="48.5" y="68.5">15</text>
<text x="48.5" y="71">16</text>
<text x="48.5" y="73.6">17</text>
<text x="49" y="76.1">7</text>
<text x="48.5" y="83.7">23</text>
<text x="49" y="78.6">8</text>
<text x="48.5" y="86.3">24</text>
<text x="48.5" y="88.8">25</text>
<text x="115.1" y="87.5">3</text>
<text x="130.3" y="87.5">6</text>
<text x="190.6" y="86.3">1</text>
<text x="190.6" y="88.8">2</text>
<text x="48.5" y="91.3">26</text>
<text x="48.5" y="93.9">27</text>
<text x="115.1" y="92.6">1</text>
<text x="115.1" y="90.1">2</text>
<text x="130.3" y="92.6">4</text>
<text x="130.3" y="90.1">5</text>
<text x="190.6" y="91.3">3</text>
<text x="190.6" y="93.9">4</text>
<text x="48.5" y="96.4">28</text>
<text x="48.5" y="99">29</text>
<text x="190.6" y="96.4">5</text>
<text x="190.6" y="99">6</text>
<text x="48.5" y="104">30</text>
<text x="48.5" y="106.6">31</text>
<text x="48.5" y="109.1">32</text>
<text x="49" y="111.7">1</text>
<text x="48.5" y="119.3">10</text>
<text x="49" y="114.2">2</text>
<text x="49" y="116.7">9</text>
<text x="48.5" y="121.8">11</text>
<text x="35.3" y="128.9" transform="rotate(-90 35.3 128.9)">3</text>
</g>
</svg>
